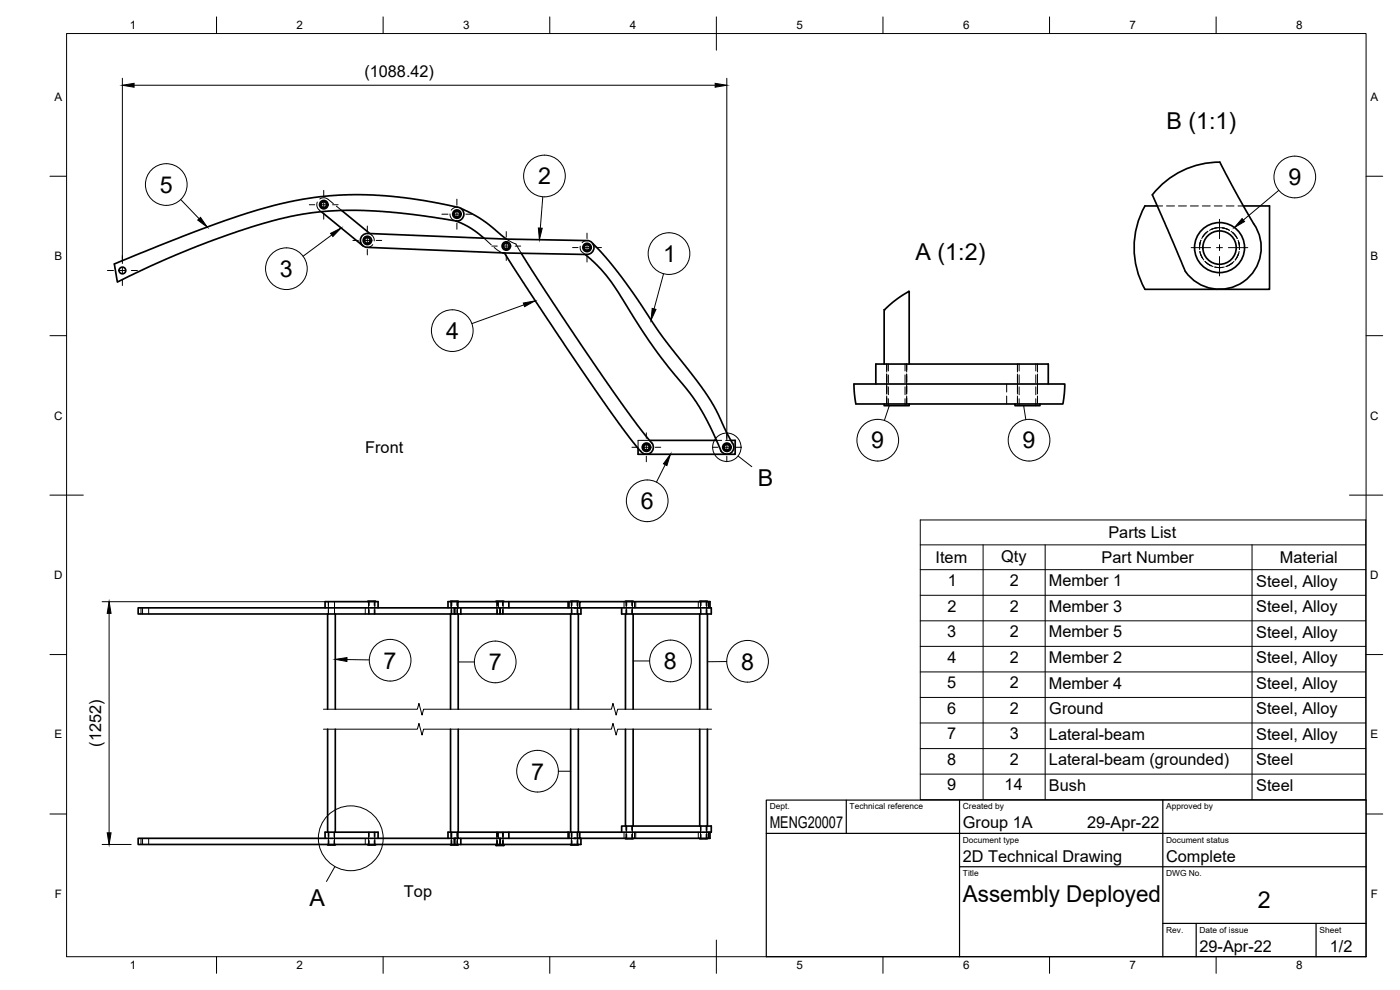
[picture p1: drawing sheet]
<svg xmlns="http://www.w3.org/2000/svg" width="420mm" height="297mm" viewBox="0 0 420 297" stroke-linecap="round" stroke-linejoin="round" font-family="sans-serif">
<!-- layer: Hidden -->
<g fill="none" stroke="#000" stroke-width=".3">
<path d="M96 59.7l.9-.4 .8 .1 2.3 1.7M95.2 60.6a2.31 2.31 0 0 0 1.2 2.9M96.2 61.4a.99 .99 0 0 0 1.5 .9M96.6 60.6a1 1 0 0 1 1.5 .8 1 1 0 0 1-1.5 .9M97.6 60.6a.99 .99 0 0 0-1.5 .8M101 61.9l1.5 1.2M110.7 71.3a1 1 0 0 0-1.5 .8M111 70.1l1.1 1 .2 1.2M111.2 72.1a.98 .98 0 0 1-1.5 .9M111.9 73.4l-.6 .5-1.1 .3M135 64.2a2.08 2.08 0 0 0 1.9 2.1M136.6 63.4a1 1 0 0 1 1.5 .9 1 1 0 0 1-1.5 .8"/>
<path d="M137.3 62.2l-1.2 .2-.7 .7M137.6 63.4a1 1 0 0 0-1.5 .8 1 1 0 0 0 1.5 .9M145.2 71.5l2.2 2M148.3 74.3l2.5 1.5M152 71.7l2.1 1.2a2.95 2.95 0 0 1 1.6 1.9l.7 1.2M152.4 72.9a1.01 1.01 0 0 0-1.5 .9M152.9 73.8a.99 .99 0 0 1-1.5 .9M174.1 73.9a2.2 2.2 0 0 0 1.5 2.4M175.7 73.4a1.01 1.01 0 0 1 1.5 .9M176.2 72.2l-.7 .1-.8 .5M176.7 73.4a1 1 0 0 0-1.5 .9 1 1 0 0 0 1.5 .8M177.2 74.3a.98 .98 0 0 1-1.5 .8"/>
<path d="M347.3 61.8h1.6M350.1 61.8h2.4M353.7 61.8h2.4M357.3 61.8h2.3M360.1 75.4l.8 2.1M360.2 72.6l-.2 2.3M360.2 76l1.1 2M360.4 72.1l-.4 2.2M360.8 61.8h2.4M361.6 78.4l1.9 1.3M362.1 69.8l-1.4 1.8M362.1 78.8l1.9 1.2"/>
<path d="M362.5 69.4l-1.5 1.7M364.4 61.8h2.4M365.1 68.4l-2.1 .7M365.7 68.3l-2.2 .5M366.3 68.3l2.2 .5M366.8 68.4l2.2 .7M368 61.8h2.4M369.5 69.4l1.5 1.7M369.9 78.8l-2 1.2M369.9 69.8l1.4 1.8M370.3 78.4l-1.8 1.3M371.5 61.8h1.6"/>
<path d="M371.6 72.1l.4 2.2M371.8 72.6l.2 2.3M371.8 76l-1.1 2M371.9 75.4l-.8 2.1M364.6 80.1l2.2 .1M367.4 80.1l-2.3 .1M266.1 109.2v2.4M266.1 112.2v6M266.1 118.8v2.4M266.6 109.2v2.1M266.6 112.5v2.4M266.6 116.1v2.3"/>
<path d="M266.6 119.6v2.1M271.6 109.2v2.1M271.6 112.5v2.4M271.6 116.1v2.3M271.6 119.6v2.1M272.1 109.2v2.4M272.1 112.2v6M272.1 118.8v2.4M302.1 115.2v2.4M302.1 118.8v2.4M305.4 109.2v2.4M305.4 112.2v6"/>
<path d="M305.4 118.8v2.4M305.9 109.2v2.1M305.9 112.5v2.4M305.9 116.1v2.3M305.9 119.6v2.1M310.9 109.2v2.1M310.9 112.5v2.4M310.9 116.1v2.3M310.9 119.6v2.1M311.4 109.2v2.4M311.4 112.2v6M311.4 118.8v2.4"/>
<path d="M193.5 133.4a1 1 0 0 1 1.5 .8 1 1 0 0 1-1.5 .9M194.5 133.4a1 1 0 0 0-1.5 .8 1 1 0 0 0 1.5 .9M194.9 132.1h-3.4v2.4M215 132.1h1.6M217.6 133.4a1 1 0 0 1 1.5 .8 1 1 0 0 1-1.5 .9M217.8 132.1h1.5M218.7 133.4a1 1 0 0 0-1.6 .8 1 1 0 0 0 1.6 .9M42.3 182.4v1.8M42.8 182.4v1.8M44.6 182.4v1.8M98.6 180.5v3.7M100.4 180.5v3.7"/>
<path d="M109.6 182.4v1.8M110.6 180.5v3.7M110.8 180.4v1.3M110.8 182.9v1.3M112.3 180.4v1.3M112.3 182.9v1.3M112.5 180.5v3.7M135.3 180.5v1.9M135.4 180.5v3.7M135.6 180.4v1.3M135.6 182.9v1.3M136.2 182.4v1.8"/>
<path d="M137.1 180.4v1.3M137.1 182.9v1.3M137.3 180.5v3.7M149.1 180.5v3.7M149.3 180.4v1.3M149.3 182.9v1.3M149.6 180.5v1.9M150 182.4v1.8M150.8 180.4v1.3M150.8 182.9v1.3M151 180.5v3.7M170.9 180.5v1.9"/>
<path d="M171.5 180.5v3.7M171.7 180.4v1.3M171.7 182.9v1.3M173.2 180.4v1.3M173.2 182.9v1.3M173.4 180.5v3.7M187.3 180.5v1.9M187.9 180.5v3.7M188.1 180.4v1.3M188.1 182.9v1.3M189.6 180.4v1.3M189.6 182.9v1.3"/>
<path d="M189.8 180.5v3.7M190.4 180.5v1.9M190.8 180.5v1.9M209.6 180.5v1.9M210.2 180.5v3.7M210.4 180.4v1.3M210.4 182.9v1.3M211.9 180.4v1.3M211.9 182.9v1.3M212.1 180.5v3.7M42.3 251.5v1.9M42.8 251.5v1.9"/>
<path d="M44.6 251.5v1.9M98.6 249.7v3.7M98.7 249.7v1.3M98.7 252.2v1.3M100.2 249.7v1.3M100.2 252.2v1.3M100.4 249.7v3.7M109.6 251.5v1.9M110.6 249.7v3.7M110.8 249.7v1.3M110.8 252.2v1.3M112.3 249.7v1.3"/>
<path d="M112.3 252.2v1.3M112.5 249.7v3.7M135.3 249.7v1.8M135.4 249.7v3.7M135.6 249.7v1.3M135.6 252.2v1.3M136.2 251.5v1.9M137.1 249.7v1.3M137.1 252.2v1.3M137.3 249.7v3.7M149.1 249.8h1.9M149.1 249.7v3.8"/>
<path d="M149.3 249.7v1.5M149.3 252.2v1.5M149.6 249.7v1.8M150 251.5v1.9M150.8 249.7v1.5M150.8 252.2v1.5M151 249.7v3.8M170.9 249.7v1.8M171.5 249.7v3.7M171.7 249.7v1.3M171.7 252.2v1.3M173.2 249.7v1.3"/>
<path d="M173.2 252.2v1.3M173.4 249.7v3.7M187.3 249.7v1.8M187.9 247.8v3.7M188.1 247.8v1.4M188.1 250.4v1.3M189.6 247.8v1.4M189.6 250.4v1.3M189.8 247.8v3.7M190.4 249.7v1.8M190.8 249.7v1.8M209.6 249.7v1.8"/>
<path d="M210.2 247.8v3.7M210.4 247.8v1.4M210.4 250.4v1.3M211.9 247.8v1.4M211.9 250.4v1.3M212.1 247.8v3.7"/>
</g>
<!-- layer: Visible -->
<g fill="none" stroke="#000" stroke-width=".51">
<path d="M347.9 56.1a25.6 25.6 0 0 1 18.2-7.5l4.2 8.1 5.2 9.2a12.8 12.8 0 0 1-3.6 19.4 12.3 12.3 0 0 1-16.5-4.6l-9.6-22.3zM96.4 63.5l12.5 10.3M102.5 63.1l8.5 7M110.3 70l41.7 1.7 24.2 .5a2.07 2.07 0 0 1 2.1 2.1 2.07 2.07 0 0 1-2.2 2M110.3 70a2.09 2.09 0 0 0-2.1 2 2.09 2.09 0 0 0 2 2.2l41.7 1.7 24.2 .5M136.9 66.3l4.2 2 4.1 3.2M137.3 62.2a2.1 2.1 0 0 1 1.9 2.5 2.1 2.1 0 0 1-2.8 1.5l-12-1.8-11.6-1.1-10.7-.2-8.6 .7-10.1 2-6.1 1.7-8.3 2.8-16.4 6.3-7.3 3.2-10.1 4.8-.9-5.4 20.4-8.2 12.4-4.7 13.5-4.2 10.3-2.3 10.3-1.2 4.8-.2 6.4 .1 11 1.1 8.1 1.3 5.8 1.3M138.3 62.5l3.6 1.8 3 1.7 7.1 5.7M150.8 75.8a2.33 2.33 0 0 1 1.6 1.8l11 16.9 15.2 22.4 8.2 11.5 5.5 7M156.4 76l10.8 16.8 13.2 19.5 9.3 13.1 6 7.6M177.9 73.1l3.9 4.2 4.9 6 4.7 6.6 7.2 10.9 12.8 16.6 3.5 5.7 4.7 9.5a2.16 2.16 0 0 1-.6 3.5 2.16 2.16 0 0 1-3.1-1.9l-3.6-7.8-4-6.7-7.9-9.8-4.2-5.7-4.2-6-8.7-13.9-3.8-4.5-3.9-3.5M347.3 61.8h-3.7a25.6 25.6 0 0 0 0 25h37.4v-25h-7.9"/>
<path d="M256.3 115.2h63.3v.8l-.6 5.2h-62.1zM262.8 115.2v-6h51.8v6M265.3 109.2v-16.1l3.6-3.2 3.9-2.5 .1 21.8M194.9 132.1h20.1M195.7 133a2.08 2.08 0 0 1-.5 2.9 2.08 2.08 0 0 1-2.9-.5M219.3 132.1h1.3v4.2h-29.1v-1.8M265.3 121.2v.5h7.6v-.5M304.6 121.2v.5h7.5v-.5M41.5 182.4h95v1.8h-95zM97.6 182.4v-1.9h15.9v1.9M98.3 184.2v28.6M100.6 184.2v28.6"/>
<path d="M110.4 180.5h2.3M135.2 180.5h2.3M135.2 184.2v28.6M136.5 182.4h.9M136.5 184.2h1.8M137.4 180.5h-2.9v1.9M137.5 184.2v28.6M138.3 182.4v1.8M148.9 180.5h2.3M150.1 182.4h-12.7v-1.9h15.3v1.9M152.7 180.5h17.8M170.5 180.5h3.5"/>
<path d="M170.5 180.5v1.9M171.3 180.5h2.3M171.3 184.2v28.6M173.6 184.2v28.6M174 182.4h-23.9v1.8h-11.8M174.3 182.4v1.8h-24.2M186.6 182.4v1.8h26.9v-1.8h-39.5v-1.9h38.7v1.9M187.7 180.5h2.3M187.7 184.2v28.6M190 184.2v28.6M210 180.5h2.3M210 184.2v28.6"/>
<path d="M212.3 184.2v28.6M212.7 180.5h.4v1.9M98.3 218.8v30.9M100.6 218.8v30.9M135.2 218.8v30.9M137.5 218.8v30.9M171.3 218.8v30.9M173.6 218.8v30.9M187.7 218.8v29M190 218.8v29M210 218.8v29M212.3 218.8v29"/>
<path d="M41.5 251.5h95v1.9h-95zM97.6 251.5v-1.8h15.9v1.8M98.3 253.4v.1h2.3v-.1M110.4 253.4v.1h2.3v-.1M135.2 253.4v.1h2.3v-.1M136.5 251.5h.9M136.5 253.4h1.8M137.4 249.7h-2.9v1.8M138.3 251.5v1.9M148.9 253.4v.1h2.3v-.1M148.9 253.5l2.3 .2zM150.1 251.5h-12.7v-1.8h15.3v1.8"/>
<path d="M152.7 249.7h17.8M170.5 249.7h3.5M170.5 249.7v1.8M171.3 253.4v.1h2.3v-.1M174 251.5h-23.9v1.9h-11.8M174.3 251.5v1.9h-24.2M186.6 249.7v-1.9h26.9v1.9h-39.5v1.8h38.7v-1.8M187.7 251.5h2.3M210 251.5h2.3M213.1 249.7v1.8h-.4"/>
<circle cx="97.2" cy="61.4" r="1.26"/>
<circle cx="97.2" cy="61.4" r=".84"/>
<circle cx="110.2" cy="72.1" r="1.26"/>
<circle cx="110.2" cy="72.1" r=".84"/>
<circle cx="137.1" cy="64.2" r="1.26"/>
<circle cx="137.1" cy="64.2" r=".84"/>
<circle cx="151.9" cy="73.8" r="1.26"/>
<circle cx="151.9" cy="73.8" r=".84"/>
<circle cx="176.2" cy="74.2" r="1.26"/>
<circle cx="176.2" cy="74.2" r=".84"/>
<circle cx="366" cy="74.3" r="7.5"/>
<circle cx="366" cy="74.3" r="5"/>
<circle cx="36.7" cy="81.1" r="1.01"/>
<circle cx="194" cy="134.2" r="1.26"/>
<circle cx="194" cy="134.2" r=".84"/>
<circle cx="218.2" cy="134.2" r="1.26"/>
<circle cx="218.2" cy="134.2" r=".84"/>
</g>
<!-- layer: Border -->
<g fill="none" stroke="#000" stroke-width=".3">
<path d="M20 10.1h390v276.9h-390zM65 5.1v5M115 5.1v5M165 5.1v5M215 5.1v10M265 5.1v5M315 5.1v5M365 5.1v5M15 52.9h5M410 52.9h5M15 100.7h5M410 100.7h5"/>
<path d="M15 148.6h10M405 148.6h10M15 196.4h5M410 196.4h5M15 244.2h5M410 244.2h5M65 287v5M115 287v5M165 287v5M215 282.1v9.9M265 287v5M315 287v5"/>
<path d="M365 287v5"/>
</g>
<!-- layer: TitleBlock -->
<path d="M230 240.1h180v46.9h-180zM230 250h180M254 240.1v9.9M288 240.1v46.9M349 240.1v46.9M288 260.1h122M349 277.1h61M359 277.1v9.9M395 277.1v9.9" fill="none" stroke="#000" stroke-width=".36"/>
<!-- layer: BOM -->
<g fill="none" stroke="#000" stroke-width=".3">
<path d="M54.2 59.9l5.6 5.7M162.9 59l-.7 9.4M383.8 57.1l-10.7 8.9M99.6 70.5l-8.6 6.4M157.2 91.5l-15.6 5.6M199.1 82.2l-2.8 10.5M199.6 139.4l-2.6 5.3M266.9 121.7l-1.5 4.5M307.2 121.7l.7 4.2M276.2 156h133.7v83.9h-133.7zM276.2 163.5h133.7M276.2 170.9h133.7"/>
<path d="M276.2 178.6h133.7M295 163.5v76.4M313.7 163.5v76.4M375.8 163.5v76.4M104.1 197.9l6.7 .1M137.5 198.6h4.9M190 198.3h4.9M218.1 198.5l-5.8 .1M276.2 186.3h133.7M276.2 193.9h133.7M276.2 201.6h133.7M276.2 209.3h133.7"/>
<path d="M276.2 216.9h133.7M167.6 231.4h3.7M276.2 224.6h133.7M276.2 232.3h133.7"/>
<circle cx="49.9" cy="55.4" r="6.3"/>
<circle cx="163.4" cy="52.8" r="6.3"/>
<circle cx="388.6" cy="53.1" r="6.3"/>
<circle cx="200.8" cy="76.1" r="6.3"/>
<circle cx="85.9" cy="80.6" r="6.3"/>
<circle cx="135.7" cy="99.2" r="6.3"/>
<circle cx="263.4" cy="132.1" r="6.3"/>
<circle cx="308.8" cy="132.1" r="6.3"/>
<circle cx="194.2" cy="150.3" r="6.3"/>
<circle cx="117.1" cy="198.1" r="6.3"/>
<circle cx="148.6" cy="198.6" r="6.3"/>
<circle cx="201.2" cy="198.3" r="6.3"/>
<circle cx="224.4" cy="198.4" r="6.3"/>
<circle cx="161.3" cy="231.4" r="6.3"/>
</g>
<path d="M59.3 66l.9-.8 2 2.9zM99.2 70l3.2-1.6-2.5 2.6zM161.6 68.4l1.1 .1-.8 3.4zM372.8 65.6l.7 .9-3 1.8zM157.1 90.9l3.4-.6-3.1 1.7zM195.7 92.5l1.2 .3-1.5 3.3zM201.2 136.3l-1 3.4-1.1-.5zM100.6 197.8l3.5-.5v1.2z" fill="#000" stroke="#000" stroke-width=".3"/>
<!-- layer: Dimensions -->
<path d="M36.7 23.5v55.6M40.2 25.6h174.4M218.1 23.5v108.6M30.6 180.5h68M32.7 184v65.9M30.6 253.4h8.8" fill="none" stroke="#000" stroke-width=".3"/>
<path d="M36.7 25.6l3.5-.6v1.2zM214.6 25l3.5 .6-3.5 .6zM32.7 180.5l.6 3.5h-1.1zM32.2 249.9h1.1l-.6 3.5z" fill="#000" stroke="#000" stroke-width=".3"/>
<!-- layer: Annotations -->
<g fill="none" stroke="#000" stroke-width=".3">
<path d="M221.5 136.8l4.1 3.2M97.1 218.8h28.2l.4-1.7 1 3.4 .4-1.7h56.4l.5-1.7 .9 3.4 .5-1.7h28.2M97.1 212.8h28.2l.4-1.8 1 3.6 .4-1.8h56.4l.5-1.8 .9 3.6 .5-1.8h28.2M100.5 260l-2.5 4.5"/>
<circle cx="218.1" cy="134.2" r="4.3"/>
<circle cx="105.3" cy="251.5" r="9.7"/>
</g>
<!-- layer: Center Lines -->
<g fill="none" stroke="#000" stroke-width=".3">
<path d="M97.2 57.1v1.7M137.1 59.8v1.8M36.7 76.7v1.8M92.8 61.4h1.7M96.2 61.4h1.8M97.2 60.5v1.8M97.2 64.1v1.7M99.8 61.4h1.7M105.9 72.1h1.6M109.3 72.1h1.8M110.2 67.8v1.7M110.2 71.3v1.8"/>
<path d="M110.2 74.8v1.7M112.9 72.1h1.7M132.6 64.3h1.9M136.2 64.3h1.8M137.1 63.4v1.8M137.1 67v1.8M139.8 64.3h1.8M147.6 73.8h1.6M151 73.8h1.8M151.9 69.5v1.6M151.9 72.9v1.8M151.9 76.5v1.7"/>
<path d="M154.6 73.8h1.7M171.8 74.3h1.7M175.3 74.3h1.8M176.2 69.9v1.7M176.2 73.4v1.8M176.2 76.9v1.7M178.9 74.3h1.6M357.5 74.3h5.8M365.1 74.3h1.8M366 65.8v5.8M366 73.4v1.8M366 77v5.8"/>
<path d="M368.7 74.3h5.8M32.2 81.2h1.9M35.8 81.2h1.8M36.7 80.3v1.7M36.7 83.8v1.9M39.4 81.2h1.8M189.7 134.2h1.6M193.1 134.2h1.8M194 129.9v1.6M194 133.3v1.8M194 136.9v1.6M196.7 134.2h1.6"/>
<path d="M213.8 134.2h1.7M217.2 134.2h1.8M218.1 129.9v1.6M218.1 133.3v1.8M218.1 136.9v1.6M220.8 134.2h1.7"/>
</g>
<g font-size="7">
<text x="350.1" y="38.8">B (1:1)</text>
<text x="47.9" y="57.8">5</text>
<text x="161.5" y="55.3">2</text>
<text x="386.7" y="55.6">9</text>
<text x="84" y="83.1">3</text>
<text x="199.1" y="78.6">1</text>
<text x="274.8" y="78">A (1:2)</text>
<text x="133.9" y="101.7">4</text>
<text x="261.5" y="134.6">9</text>
<text x="306.9" y="134.6">9</text>
<text x="227.5" y="145.8">B</text>
<text x="192.3" y="152.7">6</text>
<text x="115.1" y="200.6">7</text>
<text x="146.7" y="201.1">7</text>
<text x="199.3" y="200.8">8</text>
<text x="222.4" y="200.9">8</text>
<text x="159.4" y="233.9">7</text>
<text x="92.9" y="271.9">A</text>
<text x="289" y="270.6">Assembly Deployed</text>
<text x="377.5" y="272.3">2</text>
</g>
<g font-size="4.9">
<text x="109.3" y="23.1">(1088.42)</text>
<text x="109.6" y="136">Front</text>
<text x="332.7" y="161.5">Parts List</text>
<text x="280.8" y="168.9">Item</text>
<text x="300.5" y="168.5">Qty</text>
<text x="330.6" y="168.9">Part Number</text>
<text x="384.1" y="168.9">Material</text>
<text x="284.4" y="175.9">1</text>
<text x="303.1" y="175.9">2</text>
<text x="314.8" y="175.9">Member 1</text>
<text x="377" y="176">Steel, Alloy</text>
<text x="284.3" y="183.5">2</text>
<text x="303.1" y="183.5">2</text>
<text x="314.8" y="183.6">Member 3</text>
<text x="377" y="183.7">Steel, Alloy</text>
<text x="284.3" y="191.2">3</text>
<text x="303.1" y="191.2">2</text>
<text x="314.8" y="191.3">Member 5</text>
<text x="377" y="191.3">Steel, Alloy</text>
<text x="284.3" y="198.8">4</text>
<text x="303.1" y="198.8">2</text>
<text x="314.8" y="199">Member 2</text>
<text x="377" y="199">Steel, Alloy</text>
<text x="284.2" y="206.5">5</text>
<text x="303.1" y="206.5">2</text>
<text x="314.8" y="206.6">Member 4</text>
<text x="377" y="206.7">Steel, Alloy</text>
<text x="284.3" y="214.2">6</text>
<text x="303.1" y="214.2">2</text>
<text x="314.9" y="214.3">Ground</text>
<text x="377" y="214.3">Steel, Alloy</text>
<text x="284.2" y="221.8">7</text>
<text x="303" y="221.9">3</text>
<text x="314.8" y="221.9">Lateral-beam</text>
<text x="30.3" y="224.1" transform="rotate(-90 30.3 224.1)">(1252)</text>
<text x="377" y="222">Steel, Alloy</text>
<text x="284.3" y="229.5">8</text>
<text x="303.1" y="229.5">2</text>
<text x="314.8" y="229.7">Lateral-beam (grounded)</text>
<text x="377" y="229.7">Steel</text>
<text x="284.2" y="237.2">9</text>
<text x="301.5" y="237.2">14</text>
<text x="314.8" y="237.3">Bush</text>
<text x="377" y="237.3">Steel</text>
<text x="231" y="248.5">MENG20007</text>
<text x="289" y="248.5">Group 1A</text>
<text x="326.2" y="248.5">29-Apr-22</text>
<text x="289" y="258.6">2D Technical Drawing</text>
<text x="350" y="258.6">Complete</text>
<text x="121.2" y="269.2">Top</text>
<text x="360" y="285.5">29-Apr-22</text>
<text x="399.1" y="285.7">1/2</text>
</g>
<g font-size="3.5">
<text x="39" y="8.8">1</text>
<text x="89" y="8.8">2</text>
<text x="139" y="8.8">3</text>
<text x="189" y="8.8">4</text>
<text x="239" y="8.8">5</text>
<text x="289" y="8.8">6</text>
<text x="339" y="8.8">7</text>
<text x="389" y="8.8">8</text>
<text x="16.3" y="30.2">A</text>
<text x="411.3" y="30.2">A</text>
<text x="16.3" y="78">B</text>
<text x="411.3" y="78">B</text>
<text x="16.2" y="125.9">C</text>
<text x="411.2" y="125.9">C</text>
<text x="16.2" y="173.7">D</text>
<text x="411.2" y="173.7">D</text>
<text x="16.3" y="221.6">E</text>
<text x="411.3" y="221.6">E</text>
<text x="16.4" y="269.4">F</text>
<text x="411.4" y="269.4">F</text>
<text x="39" y="290.8">1</text>
<text x="89" y="290.8">2</text>
<text x="139" y="290.8">3</text>
<text x="189" y="290.8">4</text>
<text x="239" y="290.8">5</text>
<text x="289" y="290.8">6</text>
<text x="339" y="290.8">7</text>
<text x="389" y="290.8">8</text>
</g>
<g font-size="2.5">
<text x="231" y="242.9">Dept.</text>
<text x="255" y="242.9">Technical reference</text>
<text x="289" y="242.9">Created by</text>
<text x="350" y="242.9">Approved by</text>
<text x="289" y="252.8">Document type</text>
<text x="350" y="252.8">Document status</text>
<text x="289" y="262.9">Title</text>
<text x="350" y="262.9">DWG No.</text>
<text x="350" y="279.9">Rev.</text>
<text x="360" y="279.9">Date of issue</text>
<text x="396" y="279.9">Sheet</text>
</g>
</svg>
